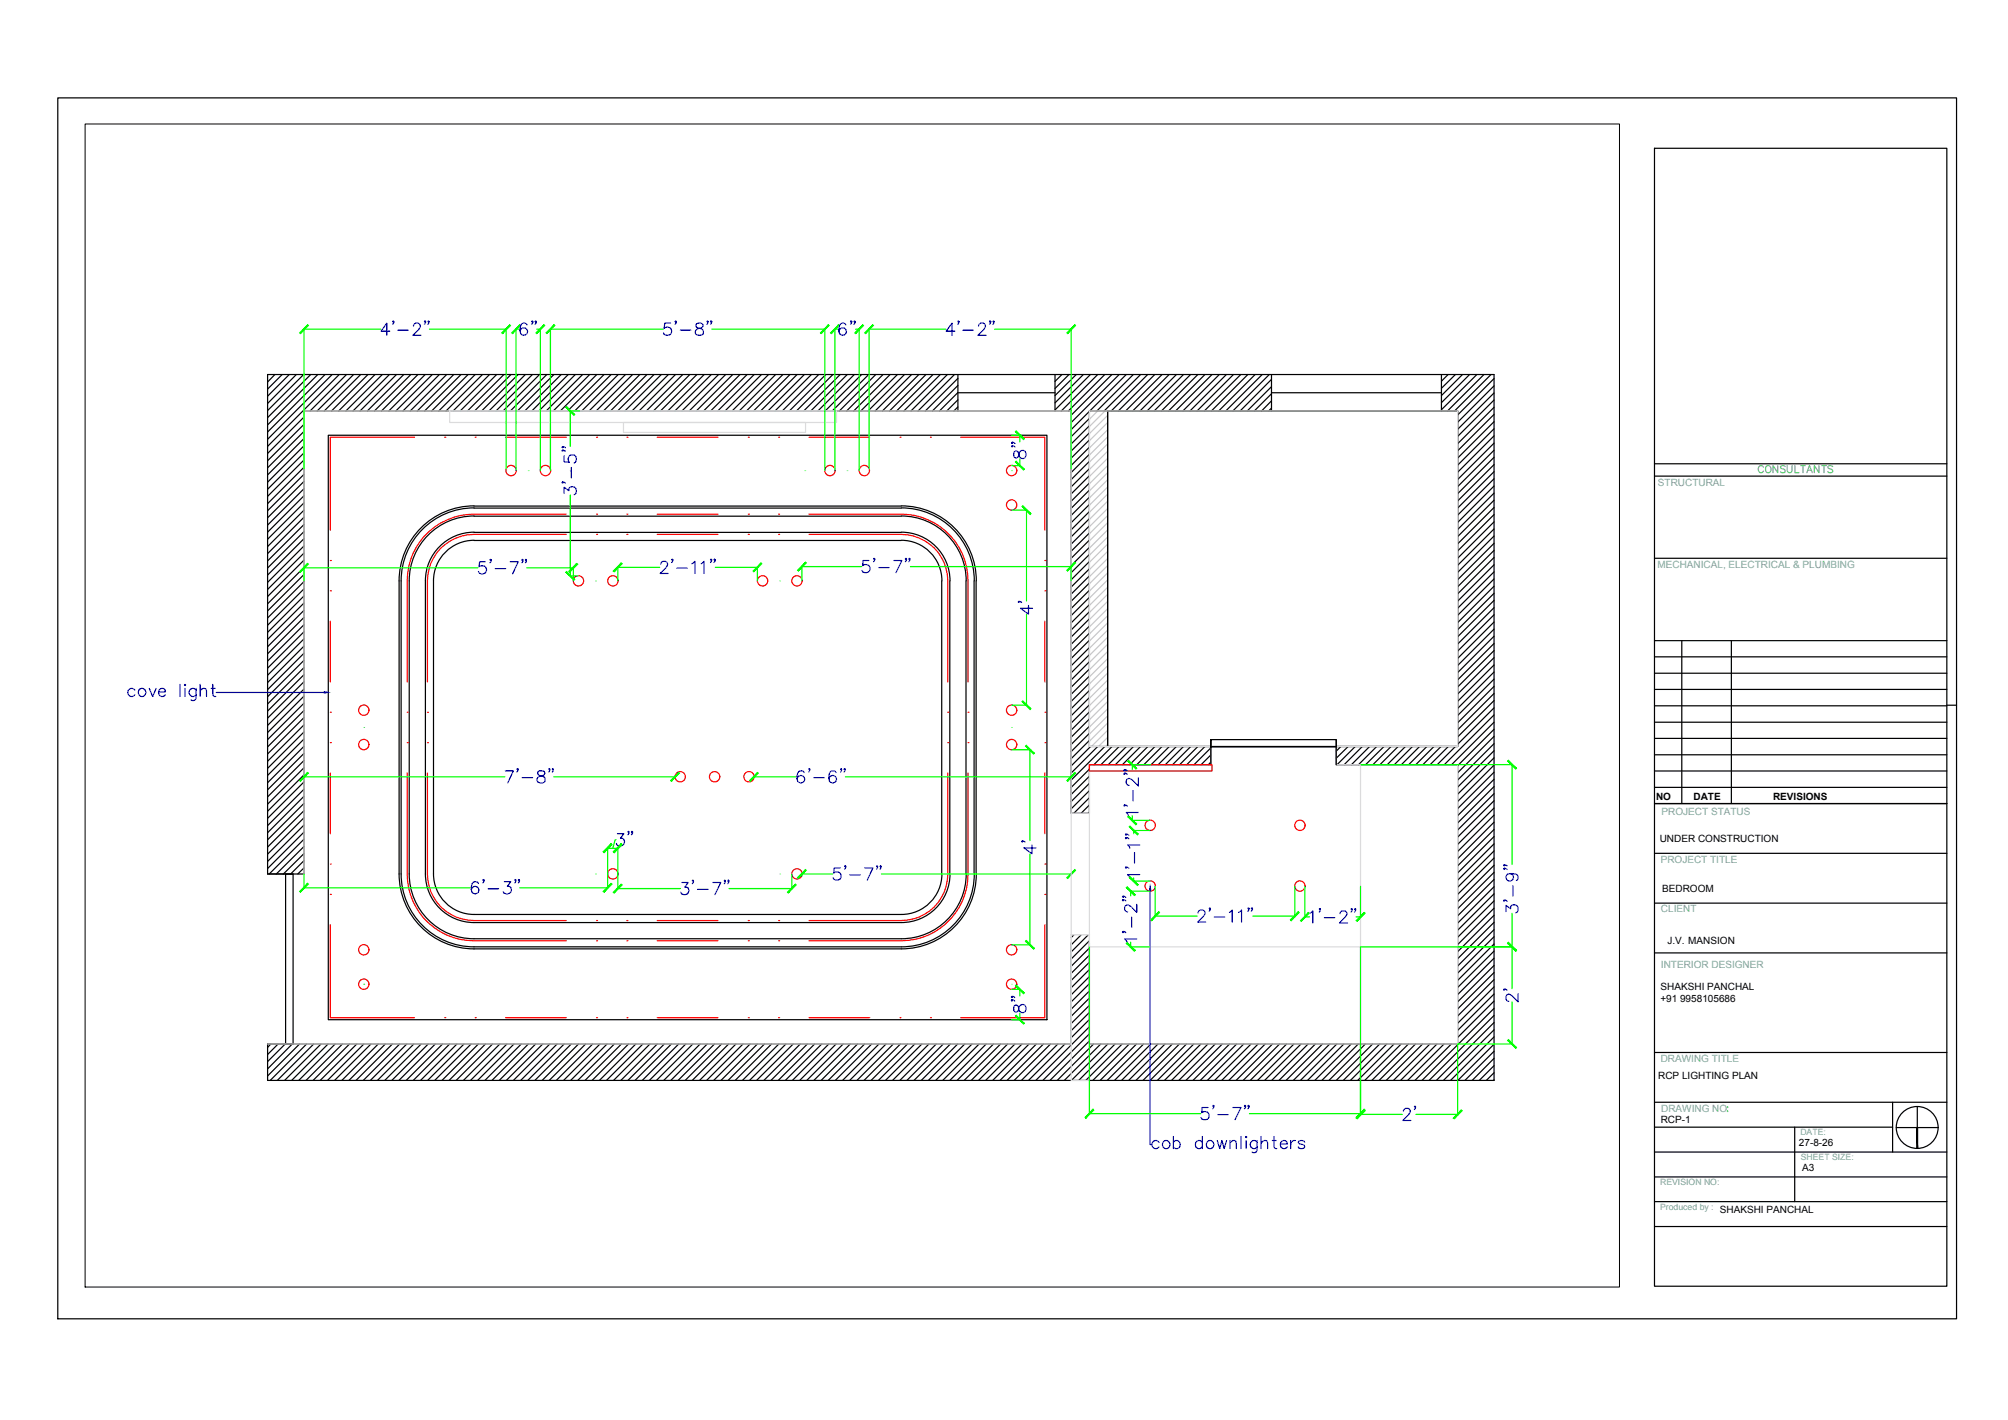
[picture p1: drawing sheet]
<svg xmlns="http://www.w3.org/2000/svg" width="420mm" height="297mm" viewBox="0 0 420 297" stroke-linecap="round" stroke-linejoin="round" font-family="sans-serif">
<!-- layer: 0 -->
<g fill="none" stroke="#000" stroke-width=".25">
<path d="M12.1 20.5h397.3v255.4h-397.3zM346.2 31h61.2v238.1h-61.2zM56 78.3v104.5h7.6v-96.8h160.5v84.1h3.9v-10.1h25.4M56 78.3h256.6v147.7h-256.6v-7.6M56 78.3v.1M57.5 78.3l-1.5 1.6M59 78.3l-3 3.1M60.5 78.3l-4.5 4.6M62 78.3l-6 6.1M63.5 78.3l-7.5 7.6M65 78.3l-9 9.1M66.5 78.3l-10.5 10.6"/>
<path d="M68 78.3l-12 12.1M69.5 78.3l-13.5 13.6M71 78.3l-15 15.1M72.5 78.3l-7.6 7.7M74 78.3l-7.6 7.7M75.5 78.3l-7.7 7.7M77 78.3l-7.6 7.7M78.5 78.3l-7.6 7.7M80 78.3l-7.6 7.7M81.5 78.3l-7.6 7.7M83 78.3l-7.7 7.7M84.5 78.3l-7.6 7.7"/>
<path d="M86 78.3l-7.7 7.7M87.4 78.3l-7.6 7.7M89 78.3l-7.6 7.7M90.5 78.3l-7.7 7.7M91.9 78.3l-7.6 7.7M93.5 78.3l-7.7 7.7M94.9 78.3l-7.6 7.7M96.5 78.3l-7.7 7.7M97.9 78.3l-7.6 7.7M99.4 78.3l-7.6 7.7M101 78.3l-7.7 7.7M102.4 78.3l-7.6 7.7"/>
<path d="M103.9 78.3l-7.6 7.7M105.4 78.3l-7.6 7.7M106.9 78.3l-7.6 7.7M108.4 78.3l-7.6 7.7M109.9 78.3l-7.6 7.7M111.4 78.3l-7.6 7.7M112.9 78.3l-7.6 7.7M114.4 78.3l-7.6 7.7M115.9 78.3l-7.6 7.7M117.4 78.3l-7.6 7.7M118.9 78.3l-7.6 7.7M120.4 78.3l-7.6 7.7"/>
<path d="M121.9 78.3l-7.6 7.7M123.4 78.3l-7.6 7.7M124.9 78.3l-7.7 7.7M126.4 78.3l-7.6 7.7M127.9 78.3l-7.6 7.7M129.4 78.3l-7.7 7.7M130.9 78.3l-7.6 7.7M132.4 78.3l-7.7 7.7M133.9 78.3l-7.6 7.7M135.4 78.3l-7.7 7.7M136.8 78.3l-7.6 7.7M138.4 78.3l-7.6 7.7"/>
<path d="M139.9 78.3l-7.7 7.7M141.3 78.3l-7.6 7.7M142.9 78.3l-7.7 7.7M144.3 78.3l-7.6 7.7M145.8 78.3l-7.6 7.7M147.3 78.3l-7.6 7.7M148.8 78.3l-7.6 7.7M150.4 78.3l-7.7 7.7M151.8 78.3l-7.6 7.7M153.3 78.3l-7.6 7.7M154.8 78.3l-7.6 7.7M156.3 78.3l-7.6 7.7"/>
<path d="M157.8 78.3l-7.6 7.7M159.3 78.3l-7.6 7.7M160.8 78.3l-7.6 7.7M162.3 78.3l-7.6 7.7M163.8 78.3l-7.6 7.7M165.3 78.3l-7.6 7.7M166.8 78.3l-7.6 7.7M168.3 78.3l-7.6 7.7M169.8 78.3l-7.6 7.7M171.3 78.3l-7.6 7.7M172.8 78.3l-7.6 7.7M174.3 78.3l-7.6 7.7"/>
<path d="M175.8 78.3l-7.6 7.7M177.3 78.3l-7.6 7.7M178.8 78.3l-7.7 7.7M180.3 78.3l-7.6 7.7M181.8 78.3l-7.7 7.7M183.2 78.3l-7.6 7.7M184.8 78.3l-7.6 7.7M186.3 78.3l-7.7 7.7M187.8 78.3l-7.7 7.7M189.3 78.3l-7.7 7.7M190.7 78.3l-7.6 7.7M192.3 78.3l-7.7 7.7"/>
<path d="M193.7 78.3l-7.6 7.7M195.2 78.3l-7.6 7.7M196.8 78.3l-7.7 7.7M198.2 78.3l-7.6 7.7M199.7 78.3l-7.6 7.7M200.4 79.1l-6.8 6.9M200.4 78.3v7.7M220.8 78.3v7.7M222.2 78.3l-1.4 1.5M223.7 78.3l-2.9 3M225.2 78.3l-4.4 4.4M226.7 78.3l-5.9 6"/>
<path d="M228.2 78.3l-7.4 7.5M229.7 78.3l-7.6 7.7M231.2 78.3l-7.7 7.7M232.6 78.3l-8.5 8.6M234.2 78.3l-10.1 10.1M235.7 78.3l-7.7 7.7M237.1 78.3l-7.6 7.7M238.7 78.3l-7.7 7.7M240.1 78.3l-7.6 7.7M241.6 78.3l-7.6 7.7M243.1 78.3l-7.6 7.7M244.6 78.3l-7.6 7.7"/>
<path d="M246.2 78.3l-7.7 7.7M247.6 78.3l-7.6 7.7M249.1 78.3l-7.6 7.7M250.6 78.3l-7.6 7.7M252.1 78.3l-7.6 7.7M253.6 78.3l-7.6 7.7M255.1 78.3l-7.6 7.7M256.6 78.3l-7.6 7.7M258.1 78.3l-7.6 7.7M259.6 78.3l-7.6 7.7M261.1 78.3l-7.6 7.7M262.6 78.3l-7.6 7.7"/>
<path d="M264.1 78.3l-7.6 7.7M265.6 78.3l-7.6 7.7M266.1 79.4l-6.6 6.6M266.1 78.3v7.7M301.6 78.3v7.7M303 78.3l-1.4 1.4M304.5 78.3l-2.9 2.9M306 78.3l-4.4 4.4M307.5 78.3l-5.9 5.9M309 78.3l-7.4 7.4M310.5 78.3l-7.6 7.7M312 78.3l-7.6 7.7"/>
<path d="M312.6 79.2l-7.6 7.6M63.6 87.2l-7.6 7.7M63.6 88.8l-7.6 7.6M63.6 90.2l-7.6 7.7M63.6 91.7l-7.6 7.6M63.6 93.2l-7.6 7.7M63.6 94.7l-7.6 7.6M63.6 96.2l-7.6 7.6M63.6 97.7l-7.6 7.7M63.6 99.2l-7.6 7.6M68.7 91h150.4v122.3h-150.4zM200.4 80.6l-5.3 5.4"/>
<path d="M200.4 82.1l-3.8 3.9M200.4 83.6l-2.3 2.4M200.4 85.1l-.8 .9M200.4 82.2h20.4M228 86l-3.9 3.9M228 87.5l-3.9 3.8M228 89.1l-3.9 3.8M228 90.5l-3.9 3.8M228 92l-3.9 3.8M228 93.5l-3.9 3.9M228 95l-3.9 3.8M228 96.5l-3.9 3.8"/>
<path d="M228 98l-3.9 3.8M228 99.5l-3.9 3.8M231.8 86h73.2v70.2h-73.2zM231.8 86v70.2M266.1 80.9l-5.1 5.1M266.1 82.4l-3.6 3.6M266.1 83.8l-2.1 2.2M266.1 85.4l-.6 .6M266.1 82.2h35.5M312.6 80.7l-7.6 7.6M312.6 82.2l-7.6 7.6M312.6 83.7l-7.6 7.6"/>
<path d="M312.6 85.2l-7.6 7.6M312.6 86.7l-7.6 7.6M312.6 88.2l-7.6 7.6M312.6 89.7l-7.6 7.6M312.6 91.2l-7.6 7.6M312.6 92.7l-7.6 7.6M312.6 94.2l-7.6 7.6M312.6 95.7l-7.6 7.6M312.6 97.2l-7.6 7.6M312.6 98.7l-7.6 7.6M346.2 99.6h61.2M346.2 97h61.2"/>
<path d="M63.6 100.7l-7.6 7.6M63.6 102.2l-7.6 7.6M63.6 103.7l-7.6 7.6M63.6 105.2l-7.6 7.6M63.6 106.7l-7.6 7.6M63.6 108.2l-7.6 7.6M63.6 109.7l-7.6 7.6M63.6 111.2l-7.6 7.6M63.6 112.7l-7.6 7.6M63.6 114.2l-7.6 7.6M63.6 115.7l-7.6 7.6M63.6 117.2l-7.6 7.6"/>
<path d="M63.6 118.7l-7.6 7.6M99.2 106.3h89.4M99.2 105.9h89.4M99.2 108h89.4M99.2 111.4h89.4M99.2 113.1h89.4M99.2 106.2a15.3 15.3 0 0 0-15.3 15.3v61.3a15.3 15.3 0 0 0 15.3 15.3h89.4a15.3 15.3 0 0 0 15.3-15.3M99.2 105.8a15.7 15.7 0 0 0-15.7 15.7v61.3a15.7 15.7 0 0 0 15.7 15.7h89.4a15.7 15.7 0 0 0 15.7-15.7M99.2 107.9a13.6 13.6 0 0 0-13.6 13.6v61.3a13.6 13.6 0 0 0 13.6 13.6h89.4a13.6 13.6 0 0 0 13.6-13.6M99.2 111.3a10.2 10.2 0 0 0-10.2 10.2v61.3a10.2 10.2 0 0 0 10.2 10.2h89.4a10.2 10.2 0 0 0 10.2-10.2M99.2 113a8.5 8.5 0 0 0-8.5 8.5v61.3a8.5 8.5 0 0 0 8.5 8.5h89.4a8.5 8.5 0 0 0 8.5-8.5M188.6 106.2a15.3 15.3 0 0 1 15.3 15.3"/>
<path d="M188.6 105.8a15.7 15.7 0 0 1 15.7 15.7M188.6 107.9a13.6 13.6 0 0 1 13.6 13.6M188.6 111.3a10.2 10.2 0 0 1 10.2 10.2M188.6 113a8.5 8.5 0 0 1 8.5 8.5M228 101l-3.9 3.8M228 102.5l-3.9 3.8M228 104l-3.9 3.8M228 105.5l-3.9 3.8M228 107l-3.9 3.8M228 108.5l-3.9 3.8M228 110l-3.9 3.8M228 111.5l-3.9 3.8"/>
<path d="M228 113l-3.9 3.8M228 114.5l-3.9 3.8M228 116l-3.9 3.8M228 117.5l-3.9 3.8M228 119l-3.9 3.8M312.6 100.1l-7.6 7.7M312.6 101.7l-7.6 7.6M312.6 103.2l-7.6 7.6M312.6 104.6l-7.6 7.7M312.6 106.2l-7.6 7.6M312.6 107.6l-7.6 7.7M312.6 109.2l-7.6 7.6"/>
<path d="M312.6 110.6l-7.6 7.7M312.6 112.1l-7.6 7.6M312.6 113.7l-7.6 7.6M312.6 115.1l-7.6 7.7M312.6 116.6l-7.6 7.6M312.6 118.1l-7.6 7.7M312.6 119.6l-7.6 7.6M346.2 116.8h61.2M63.6 120.2l-7.6 7.6M63.6 121.7l-7.6 7.6M63.6 123.2l-7.6 7.6M63.6 124.7l-7.6 7.6"/>
<path d="M63.6 126.1l-7.6 7.7M63.6 127.7l-7.6 7.6M63.6 129.1l-7.6 7.7M63.6 130.7l-7.6 7.6M63.6 132.2l-7.6 7.6M63.6 133.6l-7.6 7.7M63.6 135.2l-7.6 7.6M63.6 136.6l-7.6 7.7M63.6 138.1l-7.6 7.6M63.6 139.6l-7.6 7.7M197 121.5v61.3M198.7 121.5v61.3"/>
<path d="M202.1 121.5v61.3M203.8 121.5v61.3M204.2 121.5v61.3M228 120.5l-3.9 3.8M228 121.9l-3.9 3.9M228 123.5l-3.9 3.8M228 125l-3.9 3.8M228 126.5l-3.9 3.8M228 128l-3.9 3.8M228 129.4l-3.9 3.9M228 131l-3.9 3.8M228 132.4l-3.9 3.9"/>
<path d="M228 133.9l-3.9 3.8M228 135.5l-3.9 3.8M228 136.9l-3.9 3.8M228 138.4l-3.9 3.8M228 139.9l-3.9 3.8M312.6 121.1l-7.6 7.6M312.6 122.6l-7.6 7.6M312.6 124.1l-7.6 7.6M312.6 125.6l-7.6 7.6M312.6 127.1l-7.6 7.6M312.6 128.6l-7.6 7.6M312.6 130.1l-7.6 7.6"/>
<path d="M312.6 131.6l-7.6 7.6M312.6 133.1l-7.6 7.6M312.6 134.6l-7.6 7.6M312.6 136.1l-7.6 7.6M312.6 137.6l-7.6 7.6M312.6 139.1l-7.6 7.6M346.2 137.4h61.2M346.2 134h61.2M351.9 134v34.1M362.3 134v34.1M63.6 144.1l-7.6 7.7M63.6 145.6l-7.6 7.6"/>
<path d="M63.6 147.1l-7.6 7.6M63.6 148.6l-7.6 7.6M63.6 150.1l-7.6 7.6M63.6 151.6l-7.6 7.6M63.6 153.1l-7.6 7.6M63.6 154.6l-7.6 7.6M63.6 156.1l-7.6 7.6M63.6 157.6l-7.6 7.6M63.6 159.1l-7.6 7.6M228 141.4l-3.9 3.8M228 142.9l-3.9 3.8M228 144.4l-3.9 3.8"/>
<path d="M228 145.9l-3.9 3.8M228 147.4l-3.9 3.8M228 148.9l-3.9 3.8M228 150.4l-3.9 3.8M228 151.9l-3.9 3.8M228 153.4l-3.9 3.8M228 154.9l-3.9 3.8M228.2 156.2l-4.1 4M229.7 156.2l-5.6 5.5M231.2 156.2l-7.1 7M232.7 156.2l-3.8 3.8M234.2 156.2l-3.8 3.8"/>
<path d="M235.7 156.2l-3.8 3.8M237.2 156.2l-3.8 3.8M238.7 156.2l-3.8 3.8M240.2 156.2l-3.8 3.8M241.7 156.2l-3.8 3.8M243.1 156.2l-3.8 3.8M244.7 156.2l-3.8 3.8M246.2 156.2l-3.9 3.8M247.6 156.2l-3.8 3.8M249.2 156.2l-3.9 3.8M250.6 156.2l-3.8 3.8M252.1 156.2l-3.8 3.8"/>
<path d="M253.4 154.7v1.5h26.2v-1.5h-26.2v5.3M253.4 156.4l-3.6 3.6M253.4 157.9l-2.1 2.1M253.4 159.4l-.6 .6M279.6 156.2h25.4v-70.2h-77v70.2h25.4v3.8M279.6 154.7v5.3h25.4v58.4h-77v-21.2M280.6 156.2l-1 .9M282.1 156.2l-2.5 2.4M283.6 156.2l-3.8 3.8M285.1 156.2l-3.9 3.8M286.6 156.2l-3.8 3.8M288.1 156.2l-3.8 3.8"/>
<path d="M289.6 156.2l-3.9 3.8M291.1 156.2l-3.8 3.8M292.6 156.2l-3.9 3.8M294.1 156.2l-3.8 3.8M295.6 156.2l-3.9 3.8M297 156.2l-3.8 3.8M298.6 156.2l-3.8 3.8M300 156.2l-3.8 3.8M301.5 156.2l-3.8 3.8M303.1 156.2l-3.9 3.8M304.5 156.2l-3.8 3.8M312.6 140.6l-7.6 7.6"/>
<path d="M312.6 142.1l-7.6 7.6M312.6 143.6l-7.6 7.6M312.6 145.1l-7.6 7.6M312.6 146.5l-7.6 7.7M312.6 148.1l-7.6 7.6M312.6 149.5l-10.4 10.5M312.6 151.1l-8.9 8.9M312.6 152.6l-7.6 7.6M312.6 154l-7.6 7.7M312.6 155.6l-7.6 7.6M312.6 157l-7.6 7.7M312.6 158.5l-7.6 7.6"/>
<path d="M346.2 157.9h61.2M346.2 154.5h61.2M346.2 151.1h61.2M346.2 147.6h61.2M346.2 140.8h61.2M346.2 144.2h61.2M407.4 147.5h2M63.6 160.6l-7.6 7.6M63.6 162.1l-7.6 7.6M63.6 163.6l-7.6 7.6M63.6 165.1l-7.6 7.6M63.6 166.6l-7.6 7.6"/>
<path d="M63.6 168l-7.6 7.7M63.6 169.6l-7.6 7.6M63.6 171.1l-7.6 7.6M63.6 172.6l-7.6 7.6M63.6 174.1l-7.6 7.6M63.6 175.5l-7.3 7.3M63.6 177.1l-5.8 5.7M63.6 178.5l-4.3 4.3M228 160.9l-3.9 3.8M228 162.4l-3.9 3.8M228 163.9l-3.9 3.8M228 165.4l-3.9 3.8"/>
<path d="M228 166.9l-3.3 3.2M228 168.4l-1.8 1.7M228 169.9l-.3 .2M312.6 160l-7.6 7.7M312.6 161.5l-7.6 7.6M312.6 163l-7.6 7.6M312.6 164.5l-7.6 7.7M312.6 166l-7.6 7.6M312.6 167.5l-7.6 7.6M312.6 169l-7.6 7.6M312.6 170.5l-7.6 7.6M312.6 172l-7.6 7.6"/>
<path d="M312.6 173.5l-7.6 7.6M312.6 175l-7.6 7.6M312.6 176.5l-7.6 7.6M312.6 178l-7.6 7.6M312.6 179.5l-7.6 7.6M346.2 164.7h61.2M346.2 161.3h61.2M346.2 178.5h61.2M407.4 168.1h-61.2h61.2M63.6 180l-2.8 2.8M63.6 181.6l-1.3 1.2M224.1 197.2v21.2h-168.1"/>
<path d="M224.7 195.5l-.6 .6M226.3 195.5l-2.2 2.1M227.7 195.5l-3.6 3.6M228 196.8l-3.9 3.8M228 198.3l-3.9 3.8M228 199.8l-3.9 3.8M312.6 181l-7.6 7.6M312.6 182.5l-7.6 7.6M312.6 184l-7.6 7.6M312.6 185.5l-7.6 7.6M312.6 187l-7.6 7.6M312.6 188.5l-7.6 7.6"/>
<path d="M312.6 190l-7.6 7.6M312.6 191.5l-7.6 7.6M312.6 192.9l-7.6 7.7M312.6 194.5l-7.6 7.6M312.6 195.9l-7.6 7.7M312.6 197.5l-7.6 7.6M312.6 199l-7.6 7.6M346.2 199.3h61.2M346.2 188.9h61.2M56 218.4h5.3v-35.6h-1.5v35.6h1.5M56.7 218.4l-.7 .7M58.2 218.4l-2.2 2.2"/>
<path d="M59.7 218.4l-3.7 3.7M61.2 218.4l-5.2 5.2M62.7 218.4l-6.7 6.7M64.2 218.4l-7.7 7.6M65.6 218.4l-7.6 7.6M67.2 218.4l-7.7 7.6M68.7 218.4l-7.7 7.6M70.1 218.4l-7.6 7.6M71.7 218.4l-7.7 7.6M73.1 218.4l-7.6 7.6M74.7 218.4l-7.7 7.6M76.1 218.4l-7.6 7.6"/>
<path d="M77.6 218.4l-7.6 7.6M79.1 218.4l-7.6 7.6M80.6 218.4l-7.6 7.6M82.1 218.4l-7.6 7.6M83.6 218.4l-7.6 7.6M85.1 218.4l-7.6 7.6M86.6 218.4l-7.6 7.6M88.1 218.4l-7.6 7.6M89.6 218.4l-7.6 7.6M91.1 218.4l-7.6 7.6M92.6 218.4l-7.6 7.6M94.1 218.4l-7.6 7.6"/>
<path d="M95.6 218.4l-7.6 7.6M97.1 218.4l-7.6 7.6M98.6 218.4l-7.6 7.6M100.1 218.4l-7.6 7.6M101.6 218.4l-7.6 7.6M103.1 218.4l-7.7 7.6M104.6 218.4l-7.6 7.6M106.1 218.4l-7.6 7.6M107.6 218.4l-7.7 7.6M109.1 218.4l-7.6 7.6M110.6 218.4l-7.7 7.6M112.1 218.4l-7.6 7.6"/>
<path d="M113.6 218.4l-7.7 7.6M115 218.4l-7.6 7.6M116.6 218.4l-7.6 7.6M118.1 218.4l-7.7 7.6M119.5 218.4l-7.6 7.6M121.1 218.4l-7.7 7.6M122.5 218.4l-7.6 7.6M124 218.4l-7.6 7.6M125.5 218.4l-7.6 7.6M127 218.4l-7.6 7.6M128.6 218.4l-7.7 7.6M130 218.4l-7.6 7.6"/>
<path d="M131.5 218.4l-7.6 7.6M133 218.4l-7.6 7.6M134.5 218.4l-7.6 7.6M136 218.4l-7.6 7.6M137.5 218.4l-7.6 7.6M139 218.4l-7.6 7.6M140.5 218.4l-7.6 7.6M142 218.4l-7.6 7.6M143.5 218.4l-7.6 7.6M145 218.4l-7.6 7.6M146.5 218.4l-7.6 7.6M148 218.4l-7.6 7.6"/>
<path d="M149.5 218.4l-7.6 7.6M151 218.4l-7.6 7.6M152.5 218.4l-7.6 7.6M154 218.4l-7.6 7.6M155.5 218.4l-7.6 7.6M157 218.4l-7.7 7.6M158.5 218.4l-7.6 7.6M160 218.4l-7.7 7.6M161.4 218.4l-7.6 7.6M163 218.4l-7.7 7.6M164.5 218.4l-7.7 7.6M166 218.4l-7.7 7.6"/>
<path d="M167.5 218.4l-7.7 7.6M168.9 218.4l-7.6 7.6M170.5 218.4l-7.7 7.6M171.9 218.4l-7.6 7.6M173.4 218.4l-7.6 7.6M174.9 218.4l-7.6 7.6M176.4 218.4l-7.6 7.6M177.9 218.4l-7.6 7.6M179.4 218.4l-7.6 7.6M180.9 218.4l-7.6 7.6M182.4 218.4l-7.6 7.6M183.9 218.4l-7.6 7.6"/>
<path d="M185.4 218.4l-7.6 7.6M186.9 218.4l-7.6 7.6M188.4 218.4l-7.6 7.6M189.9 218.4l-7.6 7.6M191.4 218.4l-7.6 7.6M192.9 218.4l-7.6 7.6M194.4 218.4l-7.6 7.6M195.9 218.4l-7.6 7.6M197.4 218.4l-7.6 7.6M198.9 218.4l-7.7 7.6M200.4 218.4l-7.6 7.6M201.9 218.4l-7.6 7.6"/>
<path d="M203.4 218.4l-7.6 7.6M204.9 218.4l-7.6 7.6M206.4 218.4l-7.7 7.6M207.9 218.4l-7.6 7.6M209.4 218.4l-7.7 7.6M210.8 218.4l-7.6 7.6M212.4 218.4l-7.6 7.6M213.9 218.4l-7.7 7.6M215.3 218.4l-7.6 7.6M216.9 218.4l-7.7 7.6M218.3 218.4l-7.6 7.6M219.8 218.4l-7.6 7.6"/>
<path d="M221.3 218.4l-7.6 7.6M222.8 218.4l-7.6 7.6M228 201.3l-3.9 3.8M228 202.8l-3.9 3.8M228 204.3l-3.9 3.8M228 205.8l-3.9 3.8M228 207.3l-3.9 3.8M228 208.8l-3.9 3.8M228 210.3l-3.9 3.8M228 211.8l-3.9 3.8M228 213.3l-3.9 3.8M228 214.8l-11.3 11.2"/>
<path d="M228 216.3l-9.8 9.7M228 217.7l-8.3 8.3M228.8 218.4l-7.6 7.6M230.3 218.4l-7.6 7.6M231.8 218.4l-7.6 7.6M233.3 218.4l-7.6 7.6M234.8 218.4l-7.6 7.6M236.3 218.4l-7.6 7.6M237.8 218.4l-7.6 7.6M239.3 218.4l-7.6 7.6M240.8 218.4l-7.6 7.6M242.3 218.4l-7.6 7.6"/>
<path d="M243.8 218.4l-7.6 7.6M245.3 218.4l-7.6 7.6M246.8 218.4l-7.6 7.6M248.3 218.4l-7.6 7.6M249.8 218.4l-7.6 7.6M251.3 218.4l-7.6 7.6M252.8 218.4l-7.7 7.6M254.3 218.4l-7.6 7.6M255.8 218.4l-7.7 7.6M257.3 218.4l-7.7 7.6M258.8 218.4l-7.7 7.6M260.3 218.4l-7.7 7.6"/>
<path d="M261.8 218.4l-7.6 7.6M263.3 218.4l-7.7 7.6M264.7 218.4l-7.6 7.6M266.3 218.4l-7.7 7.6M267.7 218.4l-7.6 7.6M269.2 218.4l-7.6 7.6M270.7 218.4l-7.6 7.6M272.2 218.4l-7.6 7.6M273.7 218.4l-7.6 7.6M275.2 218.4l-7.6 7.6M276.7 218.4l-7.6 7.6M278.2 218.4l-7.6 7.6"/>
<path d="M279.7 218.4l-7.6 7.6M281.2 218.4l-7.6 7.6M282.7 218.4l-7.6 7.6M284.2 218.4l-7.6 7.6M285.7 218.4l-7.6 7.6M287.2 218.4l-7.6 7.6M288.7 218.4l-7.6 7.6M290.2 218.4l-7.6 7.6M291.7 218.4l-7.6 7.6M293.2 218.4l-7.6 7.6M294.7 218.4l-7.7 7.6M296.2 218.4l-7.6 7.6"/>
<path d="M297.7 218.4l-7.6 7.6M299.2 218.4l-7.6 7.6M300.7 218.4l-7.6 7.6M302.2 218.4l-7.7 7.6M303.7 218.4l-7.6 7.6M312.6 200.4l-7.6 7.7M312.6 202l-7.6 7.6M312.6 203.4l-7.6 7.7M312.6 204.9l-7.6 7.6M312.6 206.4l-7.6 7.7M312.6 207.9l-7.6 7.6M312.6 209.4l-7.6 7.6"/>
<path d="M312.6 210.9l-15.1 15.1M312.6 212.4l-13.6 13.6M312.6 213.9l-12 12.1M312.6 215.4l-10.6 10.6M312.6 216.9l-9.1 9.1M312.6 218.4l-7.6 7.6M312.6 219.9l-6.1 6.1M312.6 221.4l-4.6 4.6M312.6 222.9l-3.1 3.1M312.6 224.4l-1.6 1.6M312.6 225.9l-.1 .1M346.2 230.6h61.2"/>
<path d="M346.2 220.2h61.2M346.2 235.8h49.8M375.5 235.8v15.6M396 230.6v10.4M396.8 235.9h8.7M401.2 231.5v4.4M346.2 256.6h61.2M346.2 251.4h61.2M346.2 241h61.2M346.2 246.2h61.2"/>
<circle cx="401.2" cy="235.8" r="4.4"/>
</g>
<g fill="none" stroke="#c7c8ca" stroke-width=".25">
<path d="M228.2 86l-.2 .2M229.7 86l-1.7 1.7M231.2 86l-3.2 3.2M231.8 86.9l-3.8 3.8M231.8 88.4l-3.8 3.8M231.8 89.9l-3.8 3.8M231.8 91.4l-3.8 3.8M231.8 92.9l-3.8 3.8M231.8 94.4l-3.8 3.8M231.8 95.9l-3.8 3.8M231.8 97.4l-3.8 3.8M231.8 98.9l-3.8 3.8"/>
<path d="M231.8 100.4l-3.8 3.8M231.8 101.9l-3.8 3.8M231.8 103.4l-3.8 3.8M231.8 104.8l-3.8 3.9M231.8 106.4l-3.8 3.8M231.8 107.9l-3.8 3.8M231.8 109.3l-3.8 3.8M231.8 110.9l-3.8 3.8M231.8 112.3l-3.8 3.8M231.8 113.8l-3.8 3.8M231.8 115.3l-3.8 3.9M231.8 116.8l-3.8 3.8"/>
<path d="M231.8 118.3l-3.8 3.8M231.8 119.8l-3.8 3.8M231.8 121.3l-3.8 3.8M231.8 122.8l-3.8 3.8M231.8 124.3l-3.8 3.8M231.8 125.8l-3.8 3.8M231.8 127.3l-3.8 3.8M231.8 128.8l-3.8 3.8M231.8 130.3l-3.8 3.8M231.8 131.8l-3.8 3.8M231.8 133.3l-3.8 3.8M231.8 134.8l-3.8 3.8"/>
<path d="M231.8 136.3l-3.8 3.8M231.8 137.8l-3.8 3.8M231.8 139.3l-3.8 3.8M231.8 140.8l-3.8 3.8M231.8 142.3l-3.8 3.8M231.8 143.8l-3.8 3.8M231.8 145.3l-3.8 3.8M231.8 146.8l-3.8 3.8M231.8 148.3l-3.8 3.8M231.8 149.8l-3.8 3.8M231.8 151.2l-3.8 3.9M231.8 152.8l-3.4 3.4"/>
<path d="M231.8 154.2l-1.9 2M231.8 155.7l-.5 .5"/>
</g>
<g fill="none" stroke="#f00" stroke-width=".25">
<path d="M86.7 91.5h-17.6v19.4M93.1 91.5h.1M99.4 91.5h.1M105.8 91.5h12.7M124.8 91.5h.1M131.2 91.5h.1M137.5 91.5h12.7M156.6 91.5h.1M162.9 91.5h.1M169.3 91.5h12.7M188.3 91.5h.1M194.7 91.5h.1"/>
<path d="M201 91.5h17.6v19.4M69.1 117.2h.1M118.5 107.6h-19.3a14 14 0 0 0-14 13.9v21.1M118.5 111.8h-19.3a9.7 9.7 0 0 0-9.8 9.7v21.1M124.8 107.6h.1M124.8 111.8h.1M131.2 107.6h.1M131.2 111.8h.1M137.5 107.6h12.7M137.5 111.8h12.7M156.6 107.6h.1M156.6 111.8h.1"/>
<path d="M162.9 107.6h.1M162.9 111.8h.1M169.3 107.6h19.3a14 14 0 0 1 14 13.9v21.1M169.3 111.8h19.3a9.7 9.7 0 0 1 9.7 9.7v21.1M218.6 117.2h.1M69.1 123.6h.1M69.1 129.9v12.7M218.6 129.9v12.7M69.1 155.3h.1M85.2 155.3h.1M85.2 149h.1M89.4 155.3h.1"/>
<path d="M89.4 149h.1M198.3 149h.1M198.3 155.3h.1M202.6 149h.1M202.6 155.3h.1M218.6 149h.1M218.6 155.3h.1M228 160h25.6v1.3h-25.6zM69.1 161.7v12.7M85.2 161.7v21.1a13.9 13.9 0 0 0 14 14h19.3M89.4 161.7v21.1a9.7 9.7 0 0 0 9.8 9.8h19.3M198.3 161.7v21.1a9.7 9.7 0 0 1-9.7 9.8h-19.3"/>
<path d="M202.6 161.7v21.1a14 14 0 0 1-14 14h-19.3M218.6 161.7v12.7M69.1 187.1h.1M69.1 180.7h.1M69.1 193.4v19.5h17.6M124.8 196.8h.1M124.8 192.6h.1M131.2 196.8h.1M131.2 192.6h.1M137.5 196.8h12.7M137.5 192.6h12.7M156.6 196.8h.1"/>
<path d="M156.6 192.6h.1M162.9 196.8h.1M162.9 192.6h.1M218.6 187.1h.1M218.6 193.4v19.5h-17.6M93.1 212.9h.1M99.4 212.9h.1M105.8 212.9h12.7M124.8 212.9h.1M131.2 212.9h.1M137.5 212.9h12.7M156.6 212.9h.1"/>
<path d="M162.9 212.9h.1M169.3 212.9h12.7M188.3 212.9h.1M194.7 212.9h.1"/>
<circle cx="106.9" cy="98.4" r="1.08"/>
<circle cx="114.1" cy="98.4" r="1.08"/>
<circle cx="173.7" cy="98.4" r="1.08"/>
<circle cx="180.9" cy="98.4" r="1.08"/>
<circle cx="211.7" cy="98.4" r="1.08"/>
<circle cx="211.7" cy="105.6" r="1.08"/>
<circle cx="121" cy="121.5" r="1.08"/>
<circle cx="128.2" cy="121.5" r="1.08"/>
<circle cx="159.6" cy="121.5" r="1.08"/>
<circle cx="166.8" cy="121.5" r="1.08"/>
<circle cx="76.1" cy="148.6" r="1.08"/>
<circle cx="76.1" cy="155.8" r="1.08"/>
<circle cx="211.7" cy="148.6" r="1.08"/>
<circle cx="211.7" cy="155.8" r="1.08"/>
<circle cx="142.3" cy="162.5" r="1.08"/>
<circle cx="149.5" cy="162.5" r="1.08"/>
<circle cx="156.7" cy="162.5" r="1.08"/>
<circle cx="240.7" cy="172.6" r="1.08"/>
<circle cx="272" cy="172.6" r="1.08"/>
<circle cx="76.1" cy="198.7" r="1.08"/>
<circle cx="128.2" cy="182.8" r="1.08"/>
<circle cx="166.8" cy="182.8" r="1.08"/>
<circle cx="211.7" cy="198.7" r="1.08"/>
<circle cx="240.7" cy="185.3" r="1.08"/>
<circle cx="272" cy="185.3" r="1.08"/>
<circle cx="76.1" cy="205.9" r="1.08"/>
<circle cx="211.7" cy="205.9" r="1.08"/>
</g>
<path d="M94.1 86h80.9v2.4h-80.9zM130.5 88.4h38.1v2.1h-38.1zM228 86h77v70.2h-25.4v3.8h25.4v58.4h-77v-58.4h25.4v-3.8h-25.4zM284.7 160v58.4M224.1 170.1v-84.1h-160.5v96.8M224.1 170.1v48.3h-168.1M224.1 170.1h3.9M224.1 195.5h3.9v30.5h-3.9zM224.1 195.5h3.9M228 198.1h77" fill="none" stroke="#dbdbdb" stroke-width=".25"/>
<path d="M110.5 98.5h.1M119.3 98.5h.1M168.4 98.5h.1M177.2 98.5h.1M124.6 121.5h.1M163.1 121.5h.1M76.1 152.2h.1M211.7 152.2h.1M124.6 182.8h.1M163.1 182.8h.1M76.1 205.9h.1" fill="none" stroke="#0ff" stroke-width=".21"/>
<g fill="none" stroke="#00f" stroke-width=".25">
<path d="M117.7 94.2l.1 .1-.1 .1-.1-.1 .1-.1 .6 .2M117.7 93.5h.1l-.1 .2-.1-.2h.1l.6 .2M118.1 95.4v1.2l1.1 .1a.9 .9 0 0 1-.1-1.3 .9 .9 0 0 1 1.4 .1 .9 .9 0 0 1-.4 1.3M119.5 97.8v2.2M101.5 117.5h-1.1l-.2 1.1a.9 .9 0 0 1 1.4-.1 .9 .9 0 0 1-.2 1.4 .9 .9 0 0 1-1.3-.4M102.8 117.1l-.2 .1-.1-.1 .1-.1 .2 .1-.3 .6M103.6 118.9h2.2M106.8 117.5h1.6l-1.1 2.5M109.4 117.1l-.1 .1-.1-.1 .1-.1 .1 .1-.2 .6M110.1 117.1v.1l-.2-.1 .2-.1v.1l-.2 .6M117.7 100.8l.1 .2-.1 .1-.1-.1 .1-.2 .6 .3M118.1 103.2v-1.3l.9 .7a.81 .81 0 0 1 .9-.8 .81 .81 0 0 1 .7 1.1l-.2 .5-.3 .1"/>
<path d="M138.2 118l.2-.3 .3-.3 .8 .1a.8 .8 0 0 1-.2 1.3l-1.2 1.2h1.7M140.8 117.1h-.3l.2-.1 .1 .1-.3 .6M141.6 118.9h2.2M144.8 117.9l.6-.5v2.6M146.7 117.9l.6-.5v2.6M148.9 117.1h-.2l.1-.1 .1 .1-.2 .6M149.6 117.1h-.2l.1-.1 .1 .1-.2 .6M181.8 117.2h-1.2l-.1 1.1a.9 .9 0 0 1 1.3 0 .9 .9 0 0 1-.1 1.4 .9 .9 0 0 1-1.3-.4M183 116.9l-.1 .1-.1-.1 .1-.1 .1 .1-.2 .6M183.9 118.7h2.1M187 117.2h1.7l-1.2 2.6M189.7 116.9l-.1 .1-.2-.1 .2-.1 .1 .1-.3 .6"/>
<path d="M190.4 116.9l-.1 .1-.2-.1 .2-.1 .1 .1-.3 .6M45.2 144.9h22.6M105.7 161.2h1.7l-1.2 2.6M108.4 160.9h-.3l.2-.1 .1 .1-.3 .6M109.2 162.7h2.2M112.6 161.4a.51 .51 0 0 0 .3 .8 1.03 1.03 0 0 1 1.2 1.1 .89 .89 0 0 1-1 .5 .89 .89 0 0 1-.7-.9 1.27 1.27 0 0 1 1.2-.7 .51 .51 0 0 0 .3-.8l-.4-.2zM115 160.9h-.2l.1-.1 .1 .1-.2 .6M115.8 160.9h-.2l.1-.1 .1 .1-.2 .6M129.2 174.4h1.3l-.7 .9a.83 .83 0 0 1 .9 1 .83 .83 0 0 1-1.1 .6l-.4-.1-.2-.4M131.6 174l-.1 .1-.1-.1 .1-.1 .1 .1-.2 .6M132.4 174l-.2 .1-.1-.1 .1-.1a.44 .44 0 0 1-.1 .7M168.3 161.6a.75 .75 0 0 0-1.1-.2 1.88 1.88 0 0 0 0 2.2 .81 .81 0 0 0 1.1-.3 .81 .81 0 0 0-.5-1.1 .81 .81 0 0 0-1 .7"/>
<path d="M169.4 160.9h-.2l.1-.1 .1 .1-.2 .6M170.3 162.7h2.2M174.9 161.6a.75 .75 0 0 0-1.1-.2 2.61 2.61 0 0 0-.2 2 .79 .79 0 0 0 1.2 .2 .79 .79 0 0 0-.2-1.3 .79 .79 0 0 0-1.1 .6M176.1 160.9h-.2l.1-.1 .1 .1-.2 .6M176.9 160.9h-.3l.1-.1 .2 .1-.3 .6M235.3 168.4l.1 .1-.1 .1-.2-.1 .2-.1 .6 .2M235.3 161.7l.1 .2-.1 .1-.2-.1 .2-.2 .6 .3M235.3 161l.1 .1-.1 .2-.2-.2 .2-.1 .6 .3M235.6 175.2l.1 .1-.1 .2v-.3l.6 .3M235.6 174.5l.1 .1-.1 .1v-.2l.6 .2M237.1 165.4v2.1M237.4 178.3v2.2"/>
<path d="M238.2 170h-2.5l.4 .6M238.2 162.7v1.7l-1.2-1.2a.72 .72 0 0 0-.7-.4 .72 .72 0 0 0-.6 .5l.1 .7 .4 .3M238.5 176.8h-2.5l.4 .6M100.1 184.8a.75 .75 0 0 0-1.1-.2 1.88 1.88 0 0 0 0 2.2 .78 .78 0 0 0 1.1-.3 .78 .78 0 0 0-.5-1.1 .78 .78 0 0 0-1 .7M101.3 184.1l-.1 .1-.2-.1 .2-.1 .1 .1-.3 .6M102.1 185.9h2.2M105.5 184.4h1.4l-.7 1a.82 .82 0 0 1 .8 1 .82 .82 0 0 1-1.1 .6l-.5-.2-.1-.3M107.9 184.1v.1l-.2-.1 .2-.1v.1l-.2 .6M108.7 184.1l-.1 .1-.2-.1 .2-.1 .1 .1-.3 .6M175.8 181.6h-1.2l-.2 1.1a.9 .9 0 0 1 1.4-.1 .9 .9 0 0 1-.2 1.4 .9 .9 0 0 1-1.3-.4M177 181.2h-.3l.2-.1 .1 .1-.3 .6M177.8 183h2.2"/>
<path d="M181 181.6h1.7l-1.2 2.5M183.6 181.2h-.2l.1-.1 .1 .1-.2 .6M184.3 181.2h-.2l.2-.1v.1l-.2 .6M235 194.8l.1 .2-.1 .1-.1-.1a.44 .44 0 0 1 .7 .1M235 188.2l.1 .1-.1 .2-.1-.2a.44 .44 0 0 1 .7 .2M235 187.5l.1 .1-.1 .1-.1-.1a.44 .44 0 0 1 .7 .1M235.6 181.4l.1 .1-.1 .1v-.2l.6 .2M236.8 191.8v2.2M237.9 196.4h-2.6l.5 .6M237.9 189.2v1.7l-1.2-1.3a.83 .83 0 0 0-1.3-.1l-.1 .8 .3 .3 .4 .1M238.5 183h-2.5l.4 .5M240.7 186.2v53.2h.2"/>
<path d="M314.7 188.3l.2 .1-.2 .1-.1-.1 .1-.1 .6 .2M314.7 181.6l.2 .2-.2 .1-.1-.1 .1-.2 .6 .3M314.7 180.9l.2 .1-.2 .1-.1-.1 .1-.1 .6 .2M315.1 190.7v-1.3l1 .7a.82 .82 0 0 1 .9-.9 .82 .82 0 0 1 .7 1.2l-.2 .3-.4 .3M316 182.7a.79 .79 0 0 1 .5 1.2 .79 .79 0 0 1-1.2 .2 .79 .79 0 0 1 .2-1.3 2.61 2.61 0 0 1 2 .3 .75 .75 0 0 1-.2 1.1M316.6 185.3v2.1M242.5 239a.83 .83 0 0 0-1.2-.2 .83 .83 0 0 0 0 1.3 .83 .83 0 0 0 1.2-.2M245.5 239a.81 .81 0 0 1 1.2-.2 .81 .81 0 0 1 0 1.2 .81 .81 0 0 1-1.2-.1M245.5 237.7v2.6M251.6 239a.81 .81 0 0 0-1.2-.2 .81 .81 0 0 0 0 1.2 .81 .81 0 0 0 1.2-.1M251.6 237.7v2.6M254.7 238.6l.5 1.7 .5-1.7 .4 1.7 .6-1.7"/>
<path d="M257.4 239.1l.6-.5 .6 .1 .1 1.6M257.4 238.6v1.7M259.7 237.7v2.6M260.8 237.7l.1 .2-.1 .1-.2-.1zM260.8 238.6v1.7M263 238.6v1.9l-.1 .4-.3 .2-.6-.1M263 239a.81 .81 0 0 0-1.1-.2 .81 .81 0 0 0 0 1.2 .81 .81 0 0 0 1.1-.1M263.9 239.1l.6-.5 .6 .1 .1 1.6M263.9 237.7v2.6M266.2 238.6h.9M266.6 237.7v2.1l.1 .3 .5 .2M267.9 239.3h1.5a.74 .74 0 0 0-.9-.8 .74 .74 0 0 0-.6 1.1 .78 .78 0 0 0 .6 .7 .78 .78 0 0 0 .9-.4"/>
<path d="M270.1 238.6v1.7M271 238.6a.85 .85 0 0 0-.9 .7M273 239a.77 .77 0 0 0-1.4 0l.4 .3 .9 .3 .1 .3a.82 .82 0 0 1-1.4 0"/>
<circle cx="244" cy="239.4" r=".84"/>
<circle cx="253.2" cy="239.4" r=".84"/>
</g>
<path d="M240.7 185.4l.1 .8h-.3z" fill="#00f" stroke="#00f" stroke-width=".21"/>
<g fill="none" stroke="#0f0" stroke-width=".25">
<path d="M63.6 68.7v29.3M63.6 68.9h16.1M89.9 68.9h16M105.9 68.7v29.3M108 68.7v29.7M113.1 68.7v29.7M115.2 68.9h23.6M115.2 68.7v29.7M149 68.9h23.6M172.6 68.7v29.7M174.7 68.7v29.7M179.8 68.7v29.7"/>
<path d="M181.8 68.9h16.1M181.8 68.7v29.4M208.1 68.9h16M224.1 68.7v29.4M119.2 86h2.1M119.3 86v7.4M63.6 118.6v2.9M63.6 118.8h36.4M110.2 118.8h9.8M119.3 103.5v17M120 118.6v2.9M129.3 118.6v2.9"/>
<path d="M129.3 118.7h8.7M149.7 118.7h8.8M158.5 118.6v2.9M167.8 118.4v3.1M167.8 118.5h12.5M190.5 118.5h33.6M211.7 106.7h3.3M214.8 106.7v19M224.1 118.4v3.1M119.2 120.5h1.7M214.8 128.5v19M211.7 147.5h3.3"/>
<path d="M211.7 156.8h4M215.5 156.8v19M236.8 160h3.9M236.9 160v.9M284.8 160h31.7M316.4 160v20.8M63.6 162.4v.1M63.6 162.5h42M115.9 162.5h25.4M127.2 177.3v5.5M127.2 177.4h2.1M128.9 175.7h-.2l-.5 1.7"/>
<path d="M129.3 177.3v5.5M141.3 162.4v.1M157.8 162.5h8.9M157.8 162.4v.1M176.9 162.5h47.2M215.5 178.6v19M224.1 162.4v.1M236.8 171.6h3.8M236.9 170.6v1M237.1 173.7h3.5M237.2 173.7v.7M63.6 182.9v3"/>
<path d="M63.6 185.7h35M108.7 185.7h18.5M127.2 182.9v3M129.3 182.9v3.1M129.3 185.9h13.1M152.6 185.9h13.1M165.7 182.9v3.1M167.8 182.7v.6M167.8 182.8h6.4M184.4 182.8h39.7v.2M211.7 197.6h4M228 198.1v35"/>
<path d="M236.5 186.4h4.1M236.5 198.1h4.1M236.6 186.4v1M236.6 197.1v1M237.1 184.3h3.5M237.2 183.6v.7M241.7 185.4v6.4M241.7 191.6h8.8M262.2 191.6h8.7M270.9 185.4v6.4M273 185.4v6.6M284.7 185.4v6.6"/>
<path d="M284.7 198.1v35.2M284.8 198.1h31.7M316.4 191v15.8M305 218.4v14.9M305.1 218.4h11.4M316.4 209.6v8.8M228 232.9h23.2M261.4 232.9h23.3M284.7 233.1h8.7M296.3 233.1h8.7"/>
</g>
<g fill="#0f0" stroke="#0f0" stroke-width=".21">
<path d="M126.2 186.5l.2 .1 1.5-1.8zM127.9 184.8l.2 .1-1.7 1.7z"/>
<path d="M64.4 184.8l-1.5 1.8 1.6-1.7zM62.7 186.5l1.7-1.7-1.5 1.8z"/>
<path d="M168.6 181.9l-1.6 1.9 1.7-1.7zM168.6 181.9l-1.6 1.9-.1-.2z"/>
<path d="M223.2 183.6l.2 .2 1.5-1.9zM224.9 181.9l.2 .2-1.7 1.7z"/>
<path d="M130 184.9l-1.5 1.9 1.7-1.7zM130 184.9l-1.5 1.9-.2-.2z"/>
<path d="M166.4 184.9l-1.7 1.7 .2 .2zM166.4 184.9l.2 .2-1.7 1.7z"/>
<path d="M127.9 176.5l-1.5 1.9 1.7-1.7zM127.9 176.5l-1.5 1.9-.2-.2z"/>
<path d="M128.3 178.2l.2 .2 1.5-1.9zM130 176.5l.2 .2-1.7 1.7z"/>
<path d="M140.3 163.3l.2 .1 1.5-1.8zM142 161.6l.2 .1-1.7 1.7z"/>
<path d="M64.4 161.6l-1.5 1.8 1.6-1.7zM62.7 163.3l1.7-1.7-1.5 1.8z"/>
<path d="M158.5 161.6l-1.5 1.8 1.7-1.7zM158.5 161.6l-1.5 1.8-.2-.1z"/>
<path d="M223.2 163.3l.2 .1 1.5-1.8zM224.9 161.6l.2 .1-1.7 1.7z"/>
<path d="M118.4 85.2l1.7 1.7 .2-.2zM118.4 85.2l.2-.2 1.7 1.7z"/>
<path d="M118.6 119.5l-.2 .2 1.9 1.5zM118.4 119.7l1.9 1.5-.2 .2z"/>
<path d="M130 117.8l-1.5 1.8 1.7-1.7zM130 117.8l-1.5 1.8-.2-.1z"/>
<path d="M157.6 119.5l.1 .1 1.5-1.8zM159.2 117.8l.2 .1-1.7 1.7z"/>
<path d="M168.6 117.6l-1.6 1.9 1.7-1.7zM168.6 117.6l-1.6 1.9-.1-.2z"/>
<path d="M223.2 119.3l.2 .2 1.5-1.9zM224.9 117.6l.2 .2-1.7 1.7z"/>
<path d="M119 119.5l.2 .2 1.5-1.9zM120.7 117.8l.2 .2-1.7 1.7z"/>
<path d="M64.4 117.8l-1.5 1.9 1.6-1.7zM64.4 117.8l-1.5 1.9-.2-.2z"/>
<path d="M105 69.6l.1 .2 1.6-1.9zM106.7 67.9l.1 .2-1.7 1.7z"/>
<path d="M64.4 67.9l-1.5 1.9 1.6-1.7zM62.7 69.6l1.7-1.7-1.5 1.9z"/>
<path d="M182.6 67.9l-1.5 1.9 1.7-1.7zM180.9 69.6l1.7-1.7-1.5 1.9z"/>
<path d="M223.2 69.6l.2 .2 1.5-1.9zM224.9 67.9l.2 .2-1.7 1.7z"/>
<path d="M236.2 170.7l-.2 .1 1.9 1.6zM236 170.8l1.9 1.6-.2 .1z"/>
<path d="M236 159.2l1.7 1.7 .2-.2zM236 159.2l.2-.2 1.7 1.7z"/>
<path d="M236.3 173l1.7 1.7 .2-.2zM236.3 173l.2-.2 1.7 1.7z"/>
<path d="M236.5 183.4l-.2 .1 1.9 1.6zM236.3 183.5l1.9 1.6-.2 .1z"/>
<path d="M235.7 185.7l1.6 1.7 .3-.2zM235.7 185.7l.2-.2 1.7 1.7z"/>
<path d="M235.7 197.3l1.9 1.5-1.7-1.7zM235.7 197.3l1.9 1.5-.3 .2z"/>
<path d="M271.7 190.7l-1.7 1.7 .2 .2zM271.7 190.7l.2 .2-1.7 1.7z"/>
<path d="M242.5 190.7l-1.6 1.9 1.7-1.7zM242.5 190.7l-1.6 1.9-.1-.2z"/>
<path d="M228.7 232l-1.5 1.9 1.7-1.7zM228.7 232l-1.5 1.9-.2-.2z"/>
<path d="M283.7 233.7l.3 .2 1.4-1.9zM285.4 232l.3 .2-1.7 1.7z"/>
<path d="M315.6 197.1l-.1 .2 1.8 1.5zM315.5 197.3l1.8 1.5-.2 .2z"/>
<path d="M315.5 159.2l1.6 1.7 .2-.2zM315.5 159.2l.1-.2 1.7 1.7z"/>
<path d="M285.4 232.2l-1.4 1.8 1.7-1.6zM285.4 232.2l-1.4 1.8-.3-.1z"/>
<path d="M304.1 233.9l.2 .1 1.5-1.8zM305.8 232.2l.2 .2-1.7 1.6z"/>
<path d="M315.5 197.3l1.6 1.7 .2-.2zM315.5 197.3l.1-.2 1.7 1.7z"/>
<path d="M315.6 217.5l-.1 .1 1.8 1.5zM315.5 217.6l1.8 1.5-.2 .2z"/>
<path d="M115.9 67.9l-1.5 1.9 1.7-1.7zM114.2 69.6l1.7-1.7-1.5 1.9z"/>
<path d="M171.6 69.6l.2 .2 1.5-1.9zM173.3 67.9l.2 .2-1.7 1.7z"/>
<path d="M213.9 105.9l1.6 1.7 .2-.1zM213.9 105.9l.1-.1 1.7 1.7z"/>
<path d="M214 146.6l-.1 .2 1.8 1.5zM213.9 146.8l1.8 1.5-.2 .1z"/>
<path d="M214.6 156.1l1.7 1.7 .1-.2zM214.6 156.1l.1-.2 1.7 1.7z"/>
<path d="M214.7 196.7l-.1 .2 1.8 1.5zM214.6 196.9l1.8 1.5-.1 .2z"/>
</g>
<path d="M17.8 25.9h321.1v243.3h-321.1z" fill="none" stroke="#000" stroke-width=".21"/>
<path d="M401.1 235.9l.2 4.3v-4.3zM401.1 235.9l.2 4.3h-.2z" fill="#000" stroke="#000" stroke-width=".21"/>
<text font-size="7.1" fill="#00f" x="25.4" y="147.8">cove light</text>
<g font-size="6.6" fill="#00f">
<text x="210.3" y="97">8&quot;</text>
<text x="141.1" y="188.4">3'-7&quot;</text>
<text x="272.7" y="194.4">1'-2&quot;</text>
<text x="215.5" y="213.1" transform="rotate(-90 215.5 213.1)">8&quot;</text>
</g>
<g font-size="6.2" fill="#00f">
<text x="78.7" y="71.3">4'-2&quot;</text>
<text x="107.6" y="71.3">6&quot;</text>
<text x="137.6" y="71.3">5'-8&quot;</text>
<text x="174.3" y="71.3">6&quot;</text>
<text x="196.8" y="71.3">4'-2&quot;</text>
<text x="211.7" y="129.8">4'</text>
<text x="212.4" y="179.9">4'</text>
<text x="249.4" y="194">2'-11&quot;</text>
<text x="313.3" y="211">2'</text>
<text x="250.1" y="235.3">5'-7&quot;</text>
</g>
<text font-size="5.7" fill="#00f" x="297" y="235.7" transform="rotate(-90 297 235.7)">2'</text>
<text font-size="4.4" fill="#5cb8a1" x="366.5" y="100.2">CONSULTANTS</text>
<text font-size="2.6" fill="#5cb8a1" x="362.3" y="233.9" transform="rotate(-90 362.3 233.9)">:</text>
<g font-size="2.1" fill="#5cb8a1">
<text x="346.9" y="101.6">STRUCTURAL</text>
<text x="346.8" y="118.8">MECHANICAL, ELECTRICAL &amp; PLUMBING</text>
<text x="347.7" y="170.4">PROJECT STATUS</text>
<text x="347.5" y="180.5">PROJECT TITLE</text>
<text x="347.5" y="190.9">CLIENT</text>
<text x="347.5" y="202.4">INTERIOR DESIGNER</text>
<text x="347.5" y="222.2">DRAWING TITLE</text>
<text x="347.6" y="232.5">DRAWING NO</text>
</g>
<g font-size="2.1">
<text x="346.5" y="167.3">NO</text>
<text x="354.4" y="167.3">DATE</text>
<text x="371" y="167.3">REVISIONS</text>
<text x="347.3" y="176.2">UNDER CONSTRUCTION</text>
<text x="347.8" y="186.7">BEDROOM</text>
<text x="348.9" y="197.6">J.V. MANSION</text>
<text x="347.4" y="209.7">+91 9958105686</text>
<text x="347.5" y="207.2">SHAKSHI PANCHAL</text>
<text x="346.9" y="225.7">RCP LIGHTING PLAN</text>
<text x="347.5" y="234.9">RCP-1</text>
<text x="376.4" y="239.7">27-8-26</text>
<text x="377.1" y="245">A3</text>
<text x="359.9" y="253.7">SHAKSHI PANCHAL</text>
</g>
<g font-size="1.8" fill="#5cb8a1">
<text x="376.7" y="237.5">DATE:</text>
<text x="376.8" y="242.7">SHEET SIZE:</text>
<text x="347.4" y="247.9">REVISION NO:</text>
<text x="347.4" y="253.1">Produced by :</text>
</g>
</svg>
